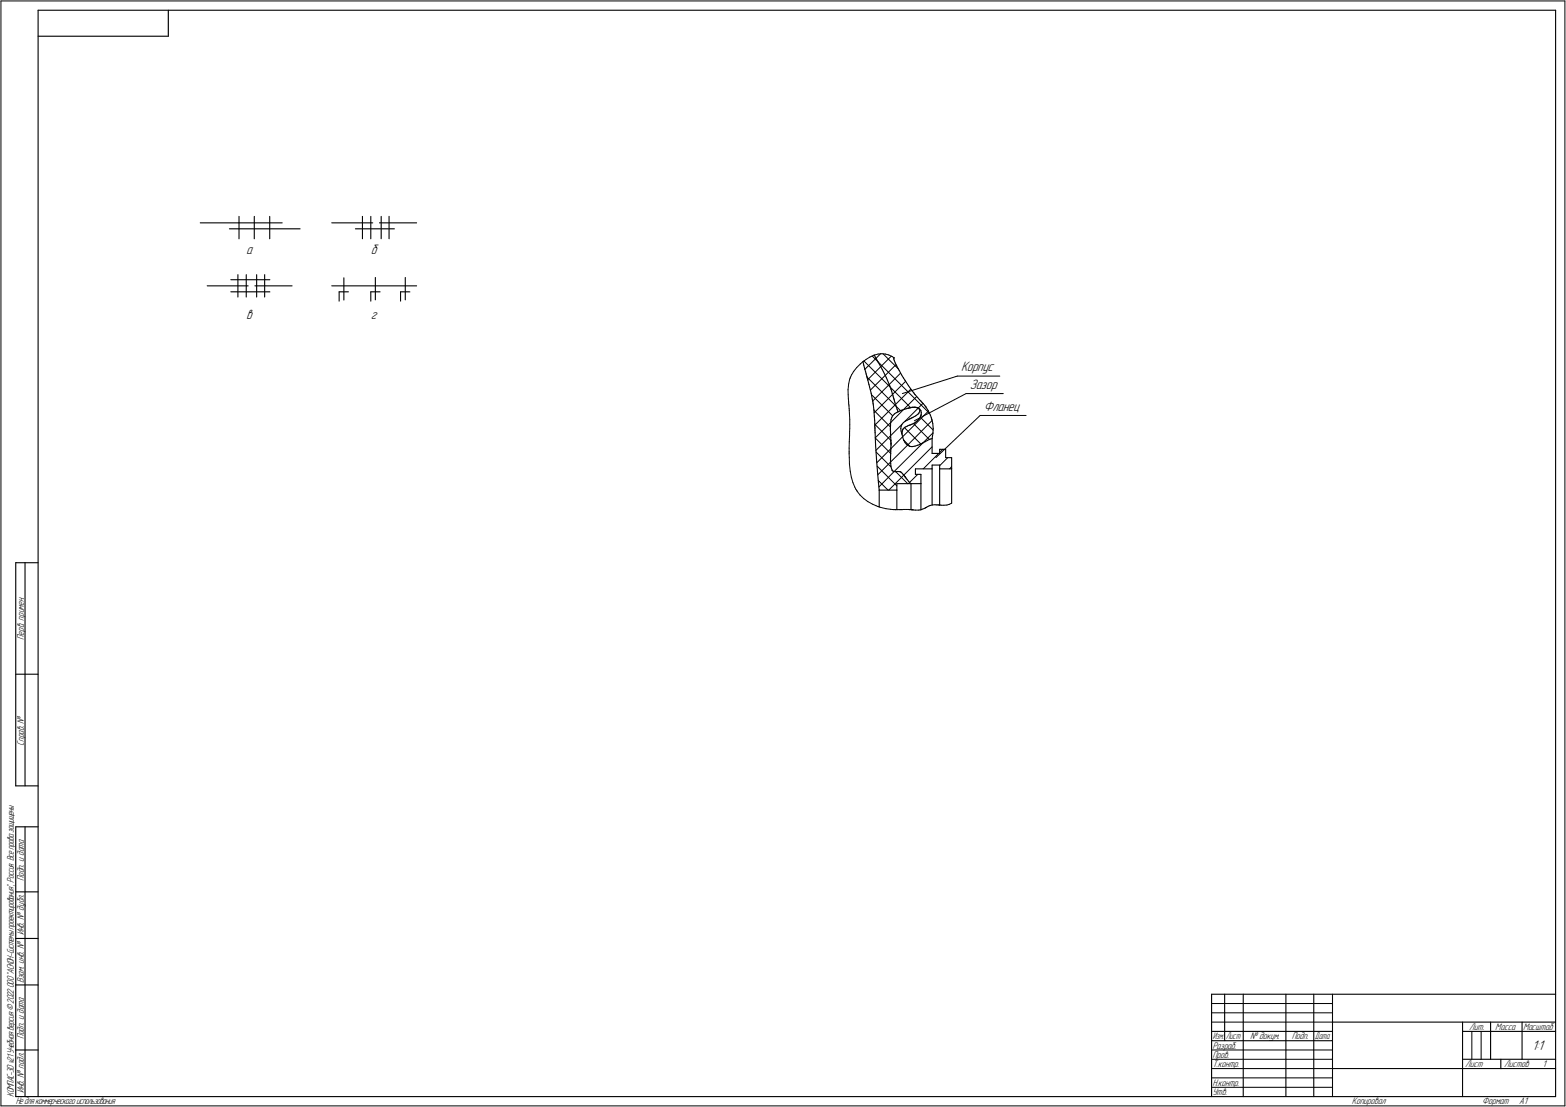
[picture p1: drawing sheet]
<svg xmlns="http://www.w3.org/2000/svg" width="842mm" height="595mm" viewBox="0 0 842 595" stroke-linecap="round" stroke-linejoin="round" font-family="sans-serif">
<g fill="none" stroke="#000" stroke-width=".59">
<path d="M20 6v584zM20 6h817zM20 19h71zM91 6v13zM837 6v584zM108 120h44zM129 116v12zM137 116v12zM145 116v12zM178 120h22zM195 116v12zM199 116v12z"/>
<path d="M204 120h20zM205 116v12zM209 116v12zM123 123h38zM191 123h21zM111 154h22zM124 157h21zM124 150h21zM128 148v12zM132 148v12zM137 154h20zM138 148v12z"/>
<path d="M142 148v12zM178 154h46zM182 157h5zM182 157v5zM185 149v12zM199 157h5zM199 157v5zM202 149v12zM215 157h5zM215 157v5zM218 149v12zM464 194v2z"/>
<path d="M464 196l1 3zM465 199v1zM465 200l1 1zM470 191l2 4zM472 195l2 4zM474 199l3 4zM481 193v1zM481 193h.1M481 192h.1M481 194v1zM481 195l1 2zM482 197l2 2z"/>
<path d="M484 199l1 3zM466 201v1zM466 202h.1M466 203h.1M466 203l1 1zM467 204v3zM467 207l1 4zM468 211l1 4zM469 215v1zM469 216v1zM469 217h1zM470 217v3z"/>
<path d="M477 203l1 4zM478 207l1 2zM479 209h.1M479 210h.1M479 210l1 1zM480 211v2zM480 213v1zM480 214h.1M481 214h.1M481 214v1zM481 215v1zM481 216h.1"/>
<path d="M481 216l1 2zM482 218v2zM485 202l1 1zM486 203l1 1zM487 204v2zM487 220l1-1zM487 206l2 1zM488 220l1-1zM488 219h2zM489 207l1 3zM489 219h2zM490 219h2z"/>
<path d="M490 210l1 1zM491 219h1zM491 211l1 1zM492 219h.1M492 212h.1M492 219h1zM492 212l1 2zM493 219h.1M493 219h1zM493 214l1 1zM494 219l1 1zM494 219v1z"/>
<path d="M494 220l1 1zM494 215l1 1zM495 216h1zM496 216v1zM496 217l1 1zM497 218h1zM498 219h.1M498 219l1 2zM470 220v4zM470 224v2zM470 226v2zM470 229v1z"/>
<path d="M470 229h.1M470 228v1zM470 231l1 1zM470 231h.1M470 230v1zM470 230h.1M471 233v6zM471 232v1zM471 239v9zM479 230v1zM479 231h.1M479 231v1z"/>
<path d="M479 227h.1M479 228h.1M479 228v1zM479 229v1zM479 232h.1M479 232v1zM479 233v1zM479 234v1zM479 235v2zM479 237h.1M479 237v1zM479 238h.1"/>
<path d="M479 226v1zM479 239h.1M479 239v1zM480 224l-1 2zM480 223v1zM481 223l1-1zM481 223h-1zM482 222l1-1zM482 220l1 1zM483 221h.1M483 221h1zM484 221l1-1z"/>
<path d="M484 230l1 2zM485 229l-1 1zM485 232v1zM485 228v1zM485 233h.1M485 233v2zM485 220h1zM485 235l1 2zM485 231v1zM485 231h.1M486 227l1-1zM486 227l-1 1z"/>
<path d="M486 237l1 1zM486 230v1zM486 230h1zM486 220h1zM487 238v1zM487 230l1-1zM487 226h1zM487 239h1zM488 239h.1M488 226h1zM488 229h1zM488 239l1 1z"/>
<path d="M489 226v-1zM489 229h.1M489 225h.1M489 240h1zM490 225h.1M490 228h.1M490 225l1-1zM490 228h1zM491 224h1zM491 228h.1M492 227h.1M492 240l2-1z"/>
<path d="M492 227l1-1zM492 224l1-1zM493 223h1zM494 239h1zM494 222h.1M494 225l-1 1zM494 221v1zM495 239h.1M495 220v1zM495 221h-1zM495 224l-1 1zM495 223v1z"/>
<path d="M495 223h.1M495 221v1zM495 239l1-1zM495 222v1zM496 238h1zM497 238v-1zM497 237h2zM499 237l1-1zM499 221l1 2zM500 236h1zM500 223l1 2zM501 225h.1"/>
<path d="M501 226h.1M501 226l1 2zM501 236v8zM502 228v2zM502 233l-1 3zM502 230v3zM471 248l1 6zM472 254v5zM472 259l1 4zM479 245v1zM479 246v1zM479 247h.1"/>
<path d="M479 247v1zM479 248v1zM479 242h.1M479 243h.1M479 243v1zM479 244v1zM479 249v1zM479 240v2zM479 250v2zM479 252l1 1zM480 253h.1M480 253h1z"/>
<path d="M481 253v1zM481 254l1-1zM482 253h.1M483 253h.1M483 253l1 1zM484 254h.1M484 254h1zM485 254l1 1zM486 255v1zM486 256h.1M487 256h.1M487 257h.1"/>
<path d="M487 257l1 1zM488 258l1 1zM489 259l1 1zM490 240h2zM492 255h3zM492 252v3zM492 252h9zM495 255v5zM501 250v2zM501 250h4zM501 244h4zM501 252v20z"/>
<path d="M505 250v2zM505 252h7zM505 242h4zM505 242v2zM505 252v20zM509 246h3zM509 242v4zM512 246v6zM512 252v19zM473 263v10zM473 263h9zM482 260v3z"/>
<path d="M482 260h13zM482 263v11zM490 260h.1M490 260v14zM495 260v14zM8 303v119zM8 303h12zM13 303v119zM8 362h12zM8 422h12zM8 444v146zM8 444h12z"/>
<path d="M13 444v146zM8 479h12zM8 505h12zM8 530h12zM652 535h185zM652 535v55zM659 535v24zM669 535v55zM691 535v55zM706 535v55zM717 535v55zM652 554h65z"/>
<path d="M652 559h65zM717 549h120zM786 549v41zM786 554h16zM802 549v20zM802 554h35zM818 549v20zM8 564h12zM717 574h69zM786 574h51zM786 569h51zM807 569v5z"/>
<path d="M8 590h12zM20 590h817z"/>
</g>
<g fill="none" stroke="#000" stroke-width=".54">
<path d="M1 1v594zM1 1h841zM842 1v594zM459 200l-1 2zM461 198l-2 2zM461 198l2-2zM463 196l1-2zM464 194h.1M464 194h1zM465 194l14 14zM465 194l1-1zM465 199l6-6z"/>
<path d="M466 193l2-1zM468 192l2-1zM469 191l3 4zM470 191l2-1zM471 193l3-3zM472 190h2zM472 195l28 27zM474 197l5-6zM474 190h2zM475 190l8 8zM476 190l2 1zM478 191l2 1z"/>
<path d="M480 192h1zM456 210v2zM456 212v2zM456 214v1zM456 215v1zM456 217h.1M456 216v1zM456 206v4zM456 217l1 1zM457 218v2zM457 220h.1M457 204l-1 2z"/>
<path d="M457 203v1zM457 203h.1M458 202l-1 1zM466 203l16 15zM467 204l7-7zM468 210l8-8zM469 212l11 12zM469 216l9-9zM476 202l6-6zM478 207l6-6zM479 208l11 11zM480 212l-10 10z"/>
<path d="M480 212l7-7zM481 218l9-9zM482 218l2 3zM485 212l30-10zM494 219l2-2zM515 202h23zM520 212h19zM457 237v4zM457 221v4zM457 220v1zM457 235v2zM457 234v1z"/>
<path d="M457 233v1zM457 232v1zM457 231v1zM457 228v3zM457 225v3zM470 221l9 9zM470 229l11-11zM470 228l9 9zM471 235l8-8zM471 235l8 9zM479 234l6-6zM485 235l-6 6z"/>
<path d="M485 235l14-14zM486 220l-7 7zM486 220l7-7zM486 237l3 3zM486 230l9 9zM486 227l8-8zM491 228l9 8zM492 226l28-14zM495 224l7 7zM496 238l6-5zM501 226l-13 13zM527 223h25z"/>
<path d="M457 244v2zM457 244h.1M457 243v1zM457 241v2zM457 246v3zM457 249v4zM457 253l1 4zM458 257l1 2zM459 259l1 3zM471 242l8-8zM471 243l8 8zM472 249l7-8z"/>
<path d="M472 251l10 10zM472 255l7-7zM472 258l6 5zM479 248l9-9zM481 253l15-15zM481 253l-8 9zM482 254l6 6zM486 255l15-15zM486 255l-8 8zM489 259l5-4zM489 259v1zM496 252l9-8z"/>
<path d="M503 246l24-23zM505 250l5-4zM505 243l2-1zM512 251l-1 1zM460 262v1zM460 263l1 1zM461 264h.1M461 264l2 2zM463 266l1 2zM464 268l3 2zM467 270l2 1zM469 271l2 1z"/>
<path d="M471 272h1zM472 272h.1M473 272h.1M473 272v1zM473 273h3zM476 273l3 1zM479 274h1zM480 274h1zM481 274h.1M482 274h.1M482 274h1zM483 274h.1"/>
<path d="M483 274h1zM484 274h.1M485 274h.1M485 274h1zM486 274h1zM487 274h1zM488 274h1zM489 274h.1M489 274h1zM490 274h.1M491 274h.1M491 274h1z"/>
<path d="M492 274h2zM494 274h1zM495 274h.1M496 274h.1M496 274l1-1zM497 273h.1M498 273h.1M498 273l1-1zM499 272h.1M499 272h1zM500 272h.1M500 272l2-1z"/>
<path d="M502 271h1zM503 271h1zM504 271h.1M504 271h1zM505 272h.1M506 272h.1M506 272h2zM508 272h1zM509 272l2-1zM511 271h1zM652 539h65zM652 544h65z"/>
<path d="M652 549h65zM791 554v15zM796 554v15zM652 564h65zM652 569h65zM652 574h65zM652 579h65zM1 595h841zM652 585h65z"/>
</g>
<g fill="#fff" stroke="#fff" stroke-width=".54">
<path d="M132 131h5zM132 131h5zM132 131h5zM132 131h5zM132 131h5zM132 131h5zM132 131h5zM132 131h5zM132 131h5zM132 132h5zM132 132h5zM132 132h5zM132 132h5zM132 132h5zM132 132h5zM132 132h5zM132 132h5zM132 132h5zM132 132h5zM132 132h5zM132 133h5zM132 133h5zM132 133h5zM132 133h5zM132 133h5zM132 133h5zM132 133h5zM132 133h5zM132 133h5zM132 133h5zM132 133h5zM132 133h5zM132 134h5zM132 134h5zM132 134h5zM132 134h5zM132 134h5zM132 134h5zM132 134h5zM132 134h5zM132 134h5zM132 134h5zM132 134h5zM132 134h5zM132 135h5zM132 135h5zM132 135h5zM132 135h5zM132 135h5zM132 135h5zM132 135h5zM132 135h5zM132 135h5zM132 135h5zM132 135h5zM132 135h5zM132 136h5zM132 136h5zM132 136h5zM132 136h5zM132 136h5zM132 136h5zM132 136h5zM132 136h5zM132 136h5zM132 136h5zM132 136h5zM132 136h5zM132 137h5zM132 137h5zM132 137h5zM132 137h5zM132 137h5zM132 137h5zM132 137h5zM132 137h5zM132 137h5zM132 137h5zM132 137h5zM132 137h5zM132 138h5zM132 138h5zM132 138h5zM132 138h5z"/>
<path d="M199 131h5zM199 131h5zM199 131h5zM199 131h5zM199 131h5zM199 131h5zM199 131h5zM199 131h5zM199 131h5zM199 132h5zM199 132h5zM199 132h5zM199 132h5zM199 132h5zM199 132h5zM199 132h5zM199 132h5zM199 132h5zM199 132h5zM199 132h5zM199 133h5zM199 133h5zM199 133h5zM199 133h5zM199 133h5zM199 133h5zM199 133h5zM199 133h5zM199 133h5zM199 133h5zM199 133h5zM199 133h5zM199 134h5zM199 134h5zM199 134h5zM199 134h5zM199 134h5zM199 134h5zM199 134h5zM199 134h5zM199 134h5zM199 134h5zM199 134h5zM199 134h5zM199 135h5zM199 135h5zM199 135h5zM199 135h5zM199 135h5zM199 135h5zM199 135h5zM199 135h5zM199 135h5zM199 135h5zM199 135h5zM199 135h5zM199 136h5zM199 136h5zM199 136h5zM199 136h5zM199 136h5zM199 136h5zM199 136h5zM199 136h5zM199 136h5zM199 136h5zM199 136h5zM199 136h5zM199 137h5zM199 137h5zM199 137h5zM199 137h5zM199 137h5zM199 137h5zM199 137h5zM199 137h5zM199 137h5zM199 137h5zM199 137h5zM199 137h5zM199 138h5zM199 138h5zM199 138h5zM199 138h5z"/>
<path d="M132 166h5zM132 166h5zM132 166h5zM132 166h5zM132 166h5zM132 166h5zM132 166h5zM132 167h5zM132 167h5zM132 167h5zM132 167h5zM132 167h5zM132 167h5zM132 167h5zM132 167h5zM132 167h5zM132 167h5zM132 167h5zM132 167h5zM132 168h5zM132 168h5zM132 168h5zM132 168h5zM132 168h5zM132 168h5zM132 168h5zM132 168h5zM132 168h5zM132 168h5zM132 168h5zM132 168h5zM132 169h5zM132 169h5zM132 169h5zM132 169h5zM132 169h5zM132 169h5zM132 169h5zM132 169h5zM132 169h5zM132 169h5zM132 169h5zM132 170h5zM132 170h5zM132 170h5zM132 170h5zM132 170h5zM132 170h5zM132 170h5zM132 170h5zM132 170h5zM132 170h5zM132 170h5zM132 170h5zM132 171h5zM132 171h5zM132 171h5zM132 171h5zM132 171h5zM132 171h5zM132 171h5zM132 171h5zM132 171h5zM132 171h5zM132 171h5zM132 171h5zM132 172h5zM132 172h5zM132 172h5zM132 172h5zM132 172h5zM132 172h5zM132 172h5zM132 172h5zM132 172h5zM132 172h5zM132 172h5zM132 172h5zM132 173h5zM132 173h5zM132 173h5zM132 173h5zM132 173h5zM132 173h5z"/>
<path d="M199 166h5zM199 166h5zM199 166h5zM199 166h5zM199 166h5zM199 166h5zM199 166h5zM199 167h5zM199 167h5zM199 167h5zM199 167h5zM199 167h5zM199 167h5zM199 167h5zM199 167h5zM199 167h5zM199 167h5zM199 167h5zM199 167h5zM199 168h5zM199 168h5zM199 168h5zM199 168h5zM199 168h5zM199 168h5zM199 168h5zM199 168h5zM199 168h5zM199 168h5zM199 168h5zM199 168h5zM199 169h5zM199 169h5zM199 169h5zM199 169h5zM199 169h5zM199 169h5zM199 169h5zM199 169h5zM199 169h5zM199 169h5zM199 169h5zM199 170h5zM199 170h5zM199 170h5zM199 170h5zM199 170h5zM199 170h5zM199 170h5zM199 170h5zM199 170h5zM199 170h5zM199 170h5zM199 170h5zM199 171h5zM199 171h5zM199 171h5zM199 171h5zM199 171h5zM199 171h5zM199 171h5zM199 171h5zM199 171h5zM199 171h5zM199 171h5zM199 171h5zM199 172h5zM199 172h5zM199 172h5zM199 172h5zM199 172h5zM199 172h5zM199 172h5zM199 172h5zM199 172h5zM199 172h5zM199 172h5zM199 172h5zM199 173h5zM199 173h5zM199 173h5zM199 173h5zM199 173h5zM199 173h5z"/>
<path d="M529 215h21zM529 215h21zM529 215h21zM529 215h21zM529 215h21zM529 216h21zM529 216h21zM529 216h21zM529 216h21zM529 216h21zM529 216h21zM529 216h21zM529 216h21zM529 216h21zM529 216h21zM529 216h21zM529 216h21zM529 217h21zM529 217h21zM529 217h21zM529 217h21zM529 217h21zM529 217h21zM529 217h21zM529 217h21zM529 217h21zM529 217h21zM529 217h21zM529 218h21zM529 218h21zM529 218h21zM529 218h21zM529 218h21zM529 218h21zM529 218h21zM529 218h21zM529 218h21zM529 218h21zM529 218h21zM529 218h21zM529 219h21zM529 219h21zM529 219h21zM529 219h21zM529 219h21zM529 219h21zM529 219h21zM529 219h21zM529 219h21zM529 219h21zM529 219h21zM529 219h21zM529 220h21zM529 220h21zM529 220h21zM529 220h21zM529 220h21zM529 220h21zM529 220h21zM529 220h21zM529 220h21zM529 220h21zM529 220h21zM529 220h21zM529 221h21zM529 221h21zM529 221h21zM529 221h21zM529 221h21zM529 221h21zM529 221h21zM529 221h21zM529 221h21zM529 221h21zM529 221h21zM529 221h21zM529 222h21zM529 222h21zM529 222h21zM529 222h21zM529 222h21zM529 222h21zM529 222h21zM529 222h21zM529 222h21z"/>
<path d="M517 194h19zM517 194h19zM517 194h19zM517 194h19zM517 194h19zM517 194h19zM517 195h19zM517 195h19zM517 195h19zM517 195h19zM517 195h19zM517 195h19zM517 195h19zM517 195h19zM517 195h19zM517 195h19zM517 195h19zM517 195h19zM517 196h19zM517 196h19zM517 196h19zM517 196h19zM517 196h19zM517 196h19zM517 196h19zM517 196h19zM517 196h19zM517 196h19zM517 196h19zM517 197h19zM517 197h19zM517 197h19zM517 197h19zM517 197h19zM517 197h19zM517 197h19zM517 197h19zM517 197h19zM517 197h19zM517 197h19zM517 197h19zM517 198h19zM517 198h19zM517 198h19zM517 198h19zM517 198h19zM517 198h19zM517 198h19zM517 198h19zM517 198h19zM517 198h19zM517 198h19zM517 198h19zM517 199h19zM517 199h19zM517 199h19zM517 199h19zM517 199h19zM517 199h19zM517 199h19zM517 199h19zM517 199h19zM517 199h19zM517 199h19zM517 199h19zM517 200h19zM517 200h19zM517 200h19zM517 200h19zM517 200h19zM517 200h19zM517 200h19zM517 200h19zM517 200h19zM517 200h19zM517 200h19zM517 200h19zM517 201h19zM517 201h19zM517 201h19zM517 201h19zM517 201h19zM517 201h19zM517 201h19z"/>
<path d="M522 203h15zM522 204h15zM522 204h15zM522 204h15zM522 204h15zM522 204h15zM522 204h15zM522 204h15zM522 204h15zM522 204h15zM522 204h15zM522 204h15zM522 204h15zM522 205h15zM522 205h15zM522 205h15zM522 205h15zM522 205h15zM522 205h15zM522 205h15zM522 205h15zM522 205h15zM522 205h15zM522 205h15zM522 205h15zM522 206h15zM522 206h15zM522 206h15zM522 206h15zM522 206h15zM522 206h15zM522 206h15zM522 206h15zM522 206h15zM522 206h15zM522 206h15zM522 207h15zM522 207h15zM522 207h15zM522 207h15zM522 207h15zM522 207h15zM522 207h15zM522 207h15zM522 207h15zM522 207h15zM522 207h15zM522 207h15zM522 208h15zM522 208h15zM522 208h15zM522 208h15zM522 208h15zM522 208h15zM522 208h15zM522 208h15zM522 208h15zM522 208h15zM522 208h15zM522 208h15zM522 209h15zM522 209h15zM522 209h15zM522 209h15zM522 209h15zM522 209h15zM522 209h15zM522 209h15zM522 209h15zM522 209h15zM522 209h15zM522 209h15zM522 210h15zM522 210h15zM522 210h15zM522 210h15zM522 210h15zM522 210h15zM522 210h15zM522 210h15zM522 210h15zM522 210h15zM522 210h15zM522 210h15z"/>
</g>
<g font-size="7.8">
<text x="132" y="136">а</text>
<text x="199" y="136">б</text>
<text x="132" y="172">в</text>
<text x="199" y="172">г</text>
<text x="517" y="200">Корпус</text>
<text x="522" y="209">Зазор</text>
<text x="529" y="221">Фланец</text>
<text x="824" y="565">1:1</text>
</g>
<g font-size="5.4">
<text x="13" y="344" transform="rotate(-90 13 344)">Перв. примен.</text>
<text x="13" y="401" transform="rotate(-90 13 401)">Справ. №</text>
<text x="13" y="474" transform="rotate(-90 13 474)">Подп. и дата</text>
<text x="13" y="503" transform="rotate(-90 13 503)">Инв. № дубл.</text>
<text x="13" y="529" transform="rotate(-90 13 529)">Взам. инв. №</text>
<text x="790" y="554">Лит.</text>
<text x="804" y="554">Масса</text>
<text x="819" y="554">Масштаб</text>
<text x="13" y="559" transform="rotate(-90 13 559)">Подп. и дата</text>
<text x="652" y="564">Разраб.</text>
<text x="672" y="559">№ докум.</text>
<text x="695" y="559">Подп.</text>
<text x="652" y="569">Пров.</text>
<text x="652" y="574">Т.контр.</text>
<text x="788" y="574">Лист</text>
<text x="809" y="574">Листов</text>
<text x="829" y="574">1</text>
<text x="13" y="588" transform="rotate(-90 13 588)">Инв. № подл.</text>
<text x="652" y="584">Н.контр.</text>
<text x="7" y="590" transform="rotate(-90 7 590)">КОМПАС-3Dv21 Учебнаяверсия©2022ООО&quot;АСКОН-Системыпроектирования&quot;, Россия. Всеправазащищены.</text>
<text x="8" y="594">Недлякоммерческогоиспользования</text>
<text x="652" y="589">Утв.</text>
<text x="727" y="594">Копировал</text>
<text x="797" y="594">Формат</text>
<text x="817" y="594">A1</text>
</g>
<g font-size="5.3">
<text x="652" y="559">Изм.</text>
<text x="659" y="559">Лист</text>
<text x="707" y="559">Дата</text>
</g>
</svg>
